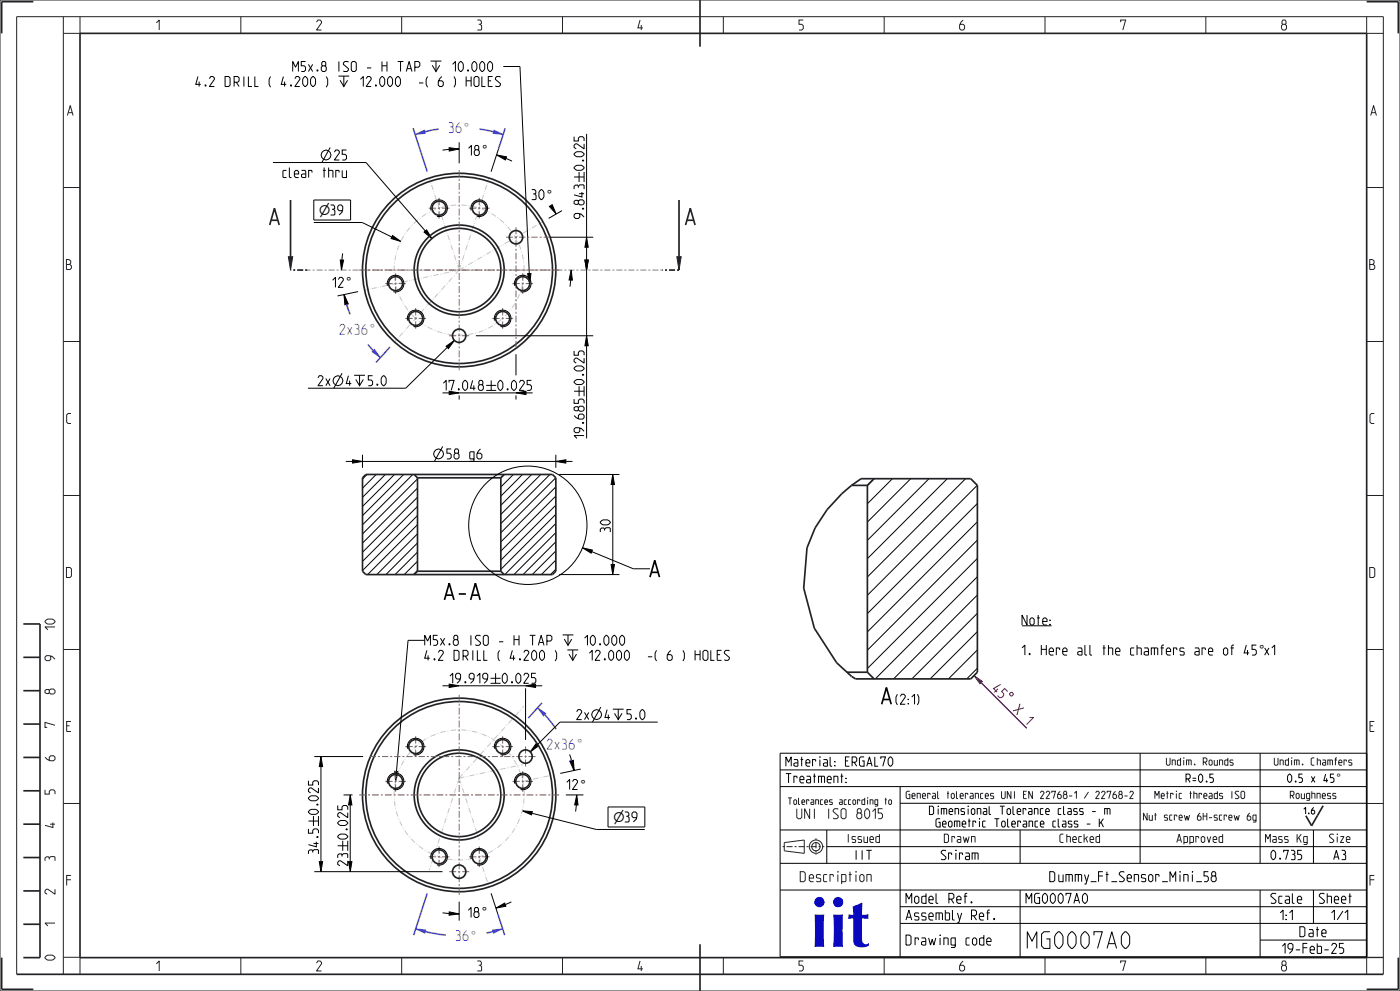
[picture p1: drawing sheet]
<svg xmlns="http://www.w3.org/2000/svg" width="420mm" height="297mm" viewBox="0 0 420 297" stroke-linecap="round" stroke-linejoin="round" font-family="sans-serif">
<g fill="none" stroke="#000" stroke-width=".3">
<path d="M110.1 142.2l-1.4 1.4M112.9 142.2l-4.2 4.1M115.6 142.2l-6.9 6.9M118.3 142.2l-9.6 9.6M121.1 142.2l-12.4 12.3M123.8 142.2l-15.1 15.1M125.2 143.5l-16.5 16.5M125.2 146.3l-16.5 16.5M125.2 149l-16.5 16.5M125.2 151.8l-16.5 16.5M125.2 154.5l-16.5 16.5M125.2 157.2l-14.9 15"/>
<path d="M125.2 160l-12.2 12.2M151.3 142.2l-1.1 1M154 142.2l-3.8 3.8M156.7 142.2l-6.5 6.5M159.5 142.2l-9.3 9.2M162.2 142.2l-12 12M165 142.2l-14.8 14.7M166.7 143.2l-16.5 16.5M166.7 145.9l-16.5 16.5M166.7 148.7l-16.5 16.5M166.7 151.4l-16.5 16.5M166.7 154.1l-16.5 16.5"/>
<path d="M166.7 156.9l-15.3 15.3M166.7 159.6l-12.5 12.6M262.2 143.5l-2 2M267.7 143.5l-7.5 7.5M273.2 143.5l-13 13M278.7 143.5l-18.5 18.5M284.2 143.5l-24 23.9M289.7 143.5l-29.5 29.4M293.2 145.4l-33 33M293.2 150.9l-33 33M293.2 156.4l-33 33M125.2 162.7l-9.4 9.5"/>
<path d="M125.2 165.5l-6.7 6.7M125.2 168.2l-3.9 4M125.2 171l-1.2 1.2M166.7 162.4l-9.8 9.8M166.7 165.1l-7 7.1M166.7 167.9l-4.3 4.3M166.7 170.6l-1.5 1.6M293.2 161.9l-33 33M293.2 167.4l-33 33M293.2 172.8l-30.6 30.7M293.2 178.3l-25.1 25.2M293.2 183.8l-19.6 19.7"/>
<path d="M293.2 189.3l-14.2 14.2M293.2 194.8l-8.7 8.7M293.2 200.3l-3.2 3.2"/>
</g>
<path d="M203.1 76.9h1.3l-.7 4z" fill="#222226"/>
<path d="M203.1 76.9h1.3l-.7 4z" fill="none" stroke="#222226" stroke-width=".3"/>
<path d="M205.7 67.4l1.4-5 1.4 5M206.1 66h1.9" fill="none" stroke="#222226" stroke-width=".5"/>
<path d="M86.5 76.9h1.3l-.6 4z" fill="#222226"/>
<path d="M86.5 76.9h1.3l-.6 4z" fill="none" stroke="#222226" stroke-width=".3"/>
<path d="M80.9 67.4l1.4-5 1.5 5M81.4 66h1.9" fill="none" stroke="#222226" stroke-width=".5"/>
<path d="M87.2 59.9v17M203.7 59.9v17" fill="none" stroke="#222226" stroke-width=".51"/>
<path d="M92.2 80.9h-5M203.7 80.9h-5" fill="none" stroke="#222226" stroke-width=".51" stroke-dasharray=".6 .6 1.8 .6" stroke-linecap="butt"/>
<path d="M198.7 80.9h-106.5" fill="none" stroke="#7d7d80" stroke-width=".3" stroke-dasharray=".6 .6 1.8 .6" stroke-linecap="butt"/>
<path d="M117.8 70.6l2.4 1.8-2.9-.9zM156.7 243l3 .2-.3 1z" fill="#000"/>
<path d="M117.8 70.6l2.4 1.8-2.9-.9zM156.7 243l3 .2-.3 1z" fill="none" stroke="#000" stroke-width=".3"/>
<path d="M103.2 88.3l1.2 2.8-.9 .2z" fill="#93c"/>
<path d="M103.2 88.3l1.2 2.8-.9 .2z" fill="none" stroke="#93c" stroke-width=".3"/>
<path d="M112.3 104.7l1.8 2.5-2.5-1.8z" fill="#93c"/>
<path d="M112.3 104.7l1.8 2.5-2.5-1.8z" fill="none" stroke="#93c" stroke-width=".3"/>
<path d="M148.2 39l2.7 1.3-3-.3z" fill="#93c"/>
<path d="M148.2 39l2.7 1.3-3-.3z" fill="none" stroke="#93c" stroke-width=".3"/>
<path d="M124.5 40.3l2.8-1.3 .3 1z" fill="#93c"/>
<path d="M124.5 40.3l2.8-1.3 .3 1z" fill="none" stroke="#93c" stroke-width=".3"/>
<path d="M134.7 44.3l3 .3-2.9 .7zM149 46.4l3 .6-.4 .9zM164.8 61.9l.9-.6 1.2 2.8zM102.1 77.9l1 .1-.7 2.9zM103.2 88.3l1.2 2.8-.9 .2zM171.4 80.9l.3 3.1-1-.1z" fill="#000"/>
<path d="M134.7 44.3l3 .3-2.9 .7zM149 46.4l3 .6-.4 .9zM102.1 77.9l1 .1-.7 2.9zM164.8 61.9l.9-.6 1.2 2.8zM103.2 88.3l1.2 2.8-.9 .2zM171.4 80.9l.3 3.1-1-.1z" fill="none" stroke="#000" stroke-width=".3"/>
<path d="M170.9 228.1l1-.2 .2 3z" fill="#93c"/>
<path d="M170.9 228.1l1-.2 .2 3z" fill="none" stroke="#93c" stroke-width=".3"/>
<path d="M161.3 212.1l2.5 1.8-.7 .7z" fill="#93c"/>
<path d="M161.3 212.1l2.5 1.8-.7 .7z" fill="none" stroke="#93c" stroke-width=".3"/>
<path d="M171 228.1l1-.2 .3 3zM173 238.2l.4 3.1-1-.1z" fill="#000"/>
<path d="M171 228.1l1-.2 .3 3zM173 238.2l.4 3.1-1-.1z" fill="none" stroke="#000" stroke-width=".3"/>
<path d="M124.7 278.4l3 .3-.2 1z" fill="#93c"/>
<path d="M124.7 278.4l3 .3-.2 1z" fill="none" stroke="#93c" stroke-width=".3"/>
<path d="M147.8 278.7l3-.3-2.8 1.3z" fill="#93c"/>
<path d="M147.8 278.7l3-.3-2.8 1.3z" fill="none" stroke="#93c" stroke-width=".3"/>
<g fill="#000">
<path d="M127.2 69.6l.8-.7 1.6 2.6zM176 71.1l.5 3h-1zM175.5 77.9h1l-.5 3zM133.8 103.8l2.5-1.8-1.8 2.5zM176 100.6l.5 3h-1zM105.7 137.8l3 .5-3 .5zM166.7 138.3l3-.5v1zM183.8 142.2l.5 3h-1zM183.3 169.2h1l-.5 3zM96.3 226.7l.5 3h-1zM105.1 238.2l.5 3h-1zM160.8 222.8l.8 .8-2.5 1.7z"/>
<path d="M95.8 258.2h1l-.5 3zM104.6 258.2h1l-.5 3zM134.8 273.3l2.9 .6-3 .4zM148.8 272.2l2.6-1.6 .4 1z"/>
</g>
<g fill="none" stroke="#000" stroke-width=".3">
<path d="M99.1 44.2l-2.5 4.5M173.7 51.5v3M175.2 51.5v3M127.2 69.6l.8-.7 1.6 2.6zM175.5 77.9h1l-.5 3zM176 71.1l.5 3h-1zM102.6 111.8l-2.5 4.5M106.2 112.5h3.3M106.7 113.7l1.2 1.9 1.1-1.9M107.9 112.5v3.1M133.8 103.8l2.5-1.8-1.8 2.5zM145.9 115.5h3"/>
<path d="M145.9 117h3M173.7 115.7v3M175.2 115.7v3M176 100.6l.5 3h-1zM105.7 137.8l3 .5-3 .5zM132.8 133.8l-2.5 4.5M166.7 138.3l3-.5v1zM183.8 142.2l.5 3h-1zM183.3 169.2h1l-.5 3zM147.2 203.3h3M147.2 204.8h3M180.2 211.9l-2.5 4.5"/>
<path d="M183.8 212.5h3.3M184.3 213.8l1.2 1.9 1.1-1.9M185.5 212.5v3.2M96.3 226.7l.5 3h-1zM105.1 238.2l.5 3h-1zM160.8 222.8l.8 .8-2.5 1.7zM94 244.6v3M95.5 244.6v3M95.8 258.2h1l-.5 3zM101.3 253.5h3M102.8 252v3M104.3 252v3"/>
<path d="M104.6 258.2h1l-.5 3zM134.8 273.3l2.9 .6-3 .4zM148.8 272.2l2.6-1.6 .4 1z"/>
<circle cx="97.8" cy="46.5" r="1.47"/>
<circle cx="101.4" cy="114.1" r="1.47"/>
<circle cx="131.5" cy="136" r="1.47"/>
<circle cx="179" cy="214.2" r="1.47"/>
</g>
<path d="M302.9 207.9l.4-.4h.3l.4 .4v.3l-.4 .4h-.3l-.4-.4z" fill="none" stroke="#900" stroke-width=".3"/>
<path d="M292.2 202.5l2.5 1.7-.7 .7z" fill="#900"/>
<path d="M292.2 202.5l2.5 1.7-.7 .7z" fill="none" stroke="#900" stroke-width=".3"/>
<path d="M234.8 253.7h12.5M244.8 251.2v5" fill="none" stroke="#222226" stroke-width=".3" stroke-dasharray=".6 .6 1.8 .6" stroke-linecap="butt"/>
<g fill="none" stroke="#222226" stroke-width=".3">
<path d="M0 0h420v297h-420zM19 5v287M24 5v5h-5M72.3 5v5M120.5 5v5M168.8 5v5M217 5v5M265.3 5v5M313.5 5v5M361.8 5v5M410 5v5h5M19 56.2h5"/>
<path d="M410 56.2h5M19 102.4h5M410 102.4h5M19 148.5h5M410 148.5h5M19 194.7h5M410 194.7h5M19 240.8h5M235.3 252.5l6-.8v4l-6-.7zM410 240.8h5M5 292v-287h410v287M19 286.9h5"/>
<path d="M24 287v5M72.3 287v5M120.5 287v5M168.8 287v5M217 287v5M265.3 287v5M313.5 287v5M361.8 287v5M410 286.9h5M415 287h-5v5"/>
<circle cx="244.8" cy="253.7" r="1.25"/>
<circle cx="244.8" cy="253.7" r="2"/>
</g>
<g fill="none" stroke="#222226" stroke-width=".51">
<path d="M109.7 142.2h56l1 1v28l-1 1h-56l-1-1v-28zM124.2 142.2l1 1M125.2 143.2v28M125.2 143.2h25M150.2 143.2v28M151.2 142.2l-1 1M252.6 147.9l2.8-2.4 2.9-2h32.9l2 2v56l-2 2h-34.5l-1.3-.8-4.4-4-6.7-10.4-3.2-12 1-12.1 2.4-6 3.6-5.5zM255.5 145.5h4.7M260.2 145.5v56M262.2 143.5l-2 2M125.2 171.2h25M125.2 171.2l-1 1"/>
<path d="M150.2 171.2l1 1M254.1 201.5h6.1M260.2 201.5l2 2M396.9 241.5l-3.4 6-1.7-3M5 292h410"/>
<circle cx="137.7" cy="80.9" r="28"/>
<circle cx="137.7" cy="80.9" r="29"/>
<circle cx="137.7" cy="80.9" r="12.5"/>
<circle cx="137.7" cy="80.9" r="13.5"/>
<circle cx="137.7" cy="238.2" r="28"/>
<circle cx="137.7" cy="238.2" r="29"/>
<circle cx="137.7" cy="238.2" r="12.5"/>
<circle cx="137.7" cy="238.2" r="13.5"/>
</g>
<g fill="none" stroke="#000" stroke-width=".3">
<path d="M129.2 18.3h3.2M129.7 19.6l1.1 1.8 1.1-1.8M130.8 18.3v3.1M151 19.9h5l2.8 62.1M102 24.1l1.1 1.8 1.2-1.8M103.1 22.8v3.1M81.9 48.7h27.9l17.8 20.5M94.1 59.9h11.1v6h-11.1zM134.8 44.8l-2 .2M137.7 42.6v6.3M149.6 44.5l-2.3 7M151.8 47.5l1.8 .8"/>
<path d="M176 40.1v31M94.1 66.7h14.6l8.8 4.3M102.8 76l-.2 1.9M165 71.1h13M168.6 63.1l-4 2.3M176 74.1v3.8M104 91.2l.6 1.9M107.4 87.4l-6.1 1.3M158.3 82h1l-.4 3zM171.2 83.9l-.2 2M176 80.9v50.5M134.2 104.1l-12.5 12.2h-29.3"/>
<path d="M137.7 117.7h17.1M137.7 118.5v1.2M142.7 100.6h35.3M154.8 106.1v6.4M154.8 118.5v1.2M103.7 138.3h2M108.7 136.3v3.9M108.7 138.3h58M166.7 136.3v3.9M169.7 138.3h2M167.7 142.2h18.1M183.8 145.2v24"/>
<path d="M167.7 172.2h18.1M174.8 164.2l2.9 .7-.4 .9zM177.5 165.3l12.5 5.2h5M127.4 191.9h-5l-3.5 39.3M168.8 190.3h3.2M169.3 191.5l1.1 1.9 1.1-1.9M170.2 194.8h3.3M170.4 190.3v3.1M170.7 196l1.1 1.9 1.2-1.9M171.8 194.8v3.1M306.6 187.6h8.9M132.7 205.5h2"/>
<path d="M137.7 205.5h20M157.7 206.3v15.4M197.3 216.4h-29.3l-6.8 6.8M94.3 226.7h14.6M96.3 229.7v28.5M103.1 238.2h2.6M118.4 231.2h1l-.7 3zM169.7 238.2h5.3M170.9 226.1l.6 1.9M174.2 230.5l-6.1 1.3M234 225.7h176v61h-176zM234 235.7h176"/>
<path d="M234 230.7h176M270 235.7v51M342 225.7v33M378 225.7v33M105.1 241.2v17M159.6 243.7l19.3 4.9h14.5M172.9 241.2l-.2 2M182.4 241.8h11v6h-11zM234 258.7h176M234 248.7h176M248 253.7h162M248 248.7v10"/>
<path d="M270 240.7h140M306 248.7v10M394 248.7v10M94.3 261.2h38.4M132.8 273.6l2 .2M137.7 270.2v5.7M147.3 267.7l2.1 6.4M153.4 270.3l-1.8 .8M234 266.7h176M270 276.7h140M270 271.7h140M306 266.7v20"/>
<path d="M378 266.7v20M394 266.7v10M378 281.7h32"/>
<circle cx="158.3" cy="157.4" r="17.7"/>
</g>
<path d="M158.3 82h1l-.4 3zM174.8 164.2l2.9 .7-.4 .9zM118.4 231.2h1l-.7 3z" fill="#000"/>
<g fill="none" stroke="#222226" stroke-width=".5">
<path d="M10 .5h-9.5v9.5M24 10h386v277h-386zM210 0v14M410 .5h9.5v9.5M7 187h5v100h-5M7 197h5M7 217h5M7 207h5M7 237h5M7 227h5M7 257h5M7 247h5"/>
<path d="M7 277h5M7 267h5M.5 287v9.5h9.5M210 283v14M419.5 287v9.5h-9.5"/>
</g>
<g fill="none" stroke="#c2c2cc" stroke-width=".3" stroke-dasharray="1.6 .5 .2 .3 .2 .5" stroke-linecap="butt">
<path d="M137.7 80.9l9-27.5M137.7 80.9l-19.4 21.6M137.7 80.9l25.2-14.5M137.7 80.9l-8.9-27.5M137.7 80.9l-28.3 6.1M157.2 80.9a19.5 19.5 0 0 0-28.7-17.1 19.5 19.5 0 0 0-1.5 33.4 19.5 19.5 0 0 0 30.2-14.5v-1.8M137.7 233.2l6.1 18.5M137.7 233.2l19.1-4.1M137.7 233.2l-8.9 27.6M137.7 233.2l19.5-21.5M156.8 234.2l9.3-2M157.2 238.2a19.5 19.5 0 0 0-28.7-17.1 19.5 19.5 0 0 0-1.5 33.4 19.5 19.5 0 0 0 30.2-14.5v-1.8"/>
<path d="M143.8 256.8l2.9 9"/>
</g>
<path d="M294.3 204.6l13.7 13.7" fill="none" stroke="#900" stroke-width=".38"/>
<g fill="none" stroke="#93c" stroke-width=".51">
<path d="M123.9 38.4l4.3 13.1M131.7 38.7l-4.3 .8M143.8 38.7l4.3 .8M151.6 38.4l-2 6.1M104 91.2l1 3M110.4 103.2l1.6 1.9M117 104l-4.2 4.7M162.6 210.6l-4.1 4.6M163.4 214.2l3.5 4.3M171.2 227.5l.2 .5M127.6 279.2l6.2 1M128.2 267.7l-4.1 12.6"/>
<path d="M147.9 279.2l-2 .4M149.4 274.1l2 6.2"/>
</g>
<!-- layer: 02___PRT_ALL_AXES -->
<g fill="none" stroke="#963" stroke-width=".3">
<path d="M131.7 59.3v2.2M137.7 50.9v2.1M137.7 53.6v.6M137.7 54.8v2.1M137.7 57.5v.6M137.7 58.7v2M143.8 59.3v2.2M128.6 62.4h2.2M131.4 62.4h.6M131.7 62.1v.6M131.7 63.3v2.2M132.6 62.4h2.2"/>
<path d="M137.7 61.3v.6M137.7 62.5v2.1M137.7 65.2v.6M137.7 66.4v2.1M137.7 69.1v.6M137.7 70.3v2M137.7 72.9v.6M137.7 74.1v2.1M137.7 76.8v.6M137.7 78v2M140.7 62.4h2.2M143.5 62.4h.6"/>
<path d="M143.8 62.1v.6M143.8 63.3v2.2M144.7 62.4h2.2M151.8 71.1h2.1M154.5 71.1h.6M154.8 68.1v2.1M154.8 70.8v.6M154.8 72v2M154.8 74.6v.6M154.8 75.8v1.9M154.8 78.3v.6M154.8 79.5v2"/>
<path d="M155.7 71.1h1.9M158.2 71.1h.6M159.4 71.1h1.9M161.9 71.1h.6M163.1 71.1h1.9M107.7 80.9h2.1M110.4 80.9h.6M111.6 80.9h2.1M114.3 80.9h.6M115.5 80.9h2M115.6 85h2.2M118.1 80.9h.6"/>
<path d="M118.4 85h.6M118.7 81.9v2.2M118.7 84.7v.6M118.7 85.9v2.2M119.3 80.9h2.1M119.6 85h2.2M121.6 95.4h2.2M122 80.9h.6M123.2 80.9h2.1M124.4 95.4h.6M124.7 92.3v2.2M124.7 95.1v.6"/>
<path d="M124.7 96.3v2.2M125.6 95.4h2.2M125.9 80.9h.6M127.1 80.9h2M129.7 80.9h.6M130.9 80.9h2.1M133.6 80.9h.6M134.8 80.9h2M137.4 80.9h.6M137.7 80.6v.6M137.7 81.8v2.1M137.7 84.5v.6"/>
<path d="M137.7 85.7v2.1M137.7 88.4v.6M137.7 89.6v2M137.7 92.2v.6M137.7 93.4v2.1M137.7 96.1v.6M137.7 97.3v2.1M137.7 100v.6M138.6 80.9h2.1M141.3 80.9h.6M142.5 80.9h2.1M145.2 80.9h.6"/>
<path d="M146.4 80.9h2M147.7 95.4h2.2M149 80.9h.6M150.2 80.9h2.1M150.5 95.4h.6M150.8 92.3v2.2M150.8 95.1v.6M150.8 96.3v2.2M151.7 95.4h2.2M152.9 80.9h.6M153.7 85h2.2M154.1 80.9h2.1"/>
<path d="M154.8 82.1v.6M154.8 83.3v2M154.8 85.9v.6M154.8 87.1v2M154.8 89.7v.6M154.8 90.9v1.9M154.8 93.4v.6M154.8 94.6v2M154.8 97.2v.6M154.8 98.4v2M156.5 85h.6M156.8 80.9h.6"/>
<path d="M156.8 81.9v2.2M156.8 84.7v.6M156.8 85.9v2.2M157.7 85h2.2M158 80.9h2M160.6 80.9h.6M161.8 80.9h2.1M164.5 80.9h.6M165.7 80.9h2M134.7 100.6h2.1M137.4 100.6h.6M137.7 101.2v2"/>
<path d="M137.7 103.8v.6M137.7 105v2.1M137.7 107.7v.6M137.7 108.9v2M138.6 100.6h2.1M154.8 101v.6M154.8 102.2v1.9M137.7 208.2v2.1M137.7 210.9v.6M137.7 212.1v2.1M137.7 214.8v.6M137.7 216v2"/>
<path d="M137.7 218.6v.6M137.7 219.8v2.1M107.7 238.2h2.1M110.4 238.2h.6M110.9 226.7h1.9M111.6 238.2h2.1M113.4 226.7h.6M114.3 238.2h.6M114.6 226.7h1.9M115.5 238.2h2M115.6 234.2h2.2M117.1 226.7h.6"/>
<path d="M118.1 238.2h.6M118.3 226.7h1.8M118.4 234.2h.6M118.7 231.1v2.2M118.7 233.9v.6M118.7 235.1v2.2M119.3 238.2h2.1M119.6 234.2h2.2M120.7 226.7h.6M121.6 223.7h2.2M121.9 226.7h1.9M122 238.2h.6"/>
<path d="M123.2 238.2h2.1M124.4 226.7h.6M124.4 223.7h.6M124.7 220.6v2.2M124.7 223.4v.6M124.7 224.6v2.2M125.6 226.7h1.9M125.6 223.7h2.2M125.9 238.2h.6M127.1 238.2h2M128.1 226.7h.6M129.3 226.7h1.8"/>
<path d="M129.7 238.2h.6M130.9 238.2h2.1M131.7 226.7h.6M132.9 226.7h1.9M133.6 238.2h.6M134.8 238.2h2M135.4 226.7h.6M136.6 226.7h1.8M137.4 238.2h.6M137.7 222.5v.6M137.7 223.7v2.1M137.7 226.4v.6"/>
<path d="M137.7 227.6v2M137.7 230.2v.6M137.7 231.4v2.1M137.7 234.1v.6M137.7 235.3v2M137.7 237.9v.6M137.7 239.1v2.1M138.6 238.2h2.1M139 226.7h.6M140.2 226.7h1.9M141.3 238.2h.6M142.5 238.2h2.1"/>
<path d="M142.7 226.7h.6M143.9 226.7h1.9M145.2 238.2h.6M146.4 238.2h2M146.4 226.7h.6M147.6 226.7h1.8M147.7 223.7h2.2M149 238.2h.6M150 226.7h.6M150.2 238.2h2.1M150.5 223.7h.6M150.8 220.6v2.2"/>
<path d="M150.8 223.4v.6M150.8 224.6v2.2M151.2 226.7h1.9M151.7 223.7h2.2M152.9 238.2h.6M153.7 226.7h.6M153.7 234.2h2.2M154.1 238.2h2.1M154.9 226.7h1.9M156.5 234.2h.6M156.8 238.2h.6M156.8 231.1v2.2"/>
<path d="M156.8 233.9v.6M156.8 235.1v2.2M157.4 226.7h.6M157.7 223.7v2.1M157.7 226.4v.6M157.7 227.6v2.1M157.7 234.2h2.2M158 238.2h2M158.6 226.7h2.1M160.6 238.2h.6M161.8 238.2h2.1M164.5 238.2h.6"/>
<path d="M165.7 238.2h2M128.6 256.8h2.2M131.4 256.8h.6M131.7 253.7v2.2M131.7 256.5v.6M131.7 257.7v2.2M132.6 256.8h2.2M137.7 241.8v.6M137.7 243v2.1M137.7 245.7v.6M137.7 246.9v2M137.7 249.5v.6"/>
<path d="M137.7 250.7v2.1M137.7 253.4v.6M137.7 254.6v2.1M137.7 257.3v.6M137.7 258.4v2.1M140.7 256.8h2.2M143.5 256.8h.6M143.8 253.7v2.2M143.8 256.5v.6M143.8 257.7v2.2M144.7 256.8h2.2M134.7 261.2h2.1"/>
<path d="M137.4 261.2h.6M137.7 261.1v.6M137.7 262.3v2.1M137.7 265v.6M137.7 266.2v2M138.6 261.2h2.1"/>
</g>
<path d="M129.3 63a2.5 2.5 0 0 1 2.2-3.1 2.5 2.5 0 0 1 2.7 2.7 2.5 2.5 0 0 1-3.1 2.2M141.4 63a2.5 2.5 0 0 1 2.2-3.1 2.5 2.5 0 0 1 2.7 2.7 2.5 2.5 0 0 1-3.2 2.2M116.3 85.6a2.5 2.5 0 0 1 2.2-3.1 2.5 2.5 0 0 1 2.7 2.7 2.5 2.5 0 0 1-3.2 2.2M122.3 96.1a2.5 2.5 0 0 1 2.2-3.2 2.5 2.5 0 0 1 2.7 2.7 2.5 2.5 0 0 1-3.1 2.2M148.4 96.1a2.5 2.5 0 0 1 2.2-3.2 2.5 2.5 0 0 1 2.7 2.7 2.5 2.5 0 0 1-3.1 2.2M154.4 85.6a2.5 2.5 0 0 1 2.2-3.1 2.5 2.5 0 0 1 2.7 2.7 2.5 2.5 0 0 1-3.1 2.2M116.3 234.8a2.5 2.5 0 0 1 2.2-3.1 2.5 2.5 0 0 1 2.7 2.7 2.5 2.5 0 0 1-3.2 2.2M122.3 224.4a2.5 2.5 0 0 1 2.2-3.1 2.5 2.5 0 0 1 2.7 2.7 2.5 2.5 0 0 1-3.1 2.2M148.4 224.4a2.5 2.5 0 0 1 2.2-3.1 2.5 2.5 0 0 1 2.7 2.7 2.5 2.5 0 0 1-3.1 2.2M154.4 234.8a2.5 2.5 0 0 1 2.2-3.1 2.5 2.5 0 0 1 2.7 2.7 2.5 2.5 0 0 1-3.1 2.2M129.3 257.4a2.5 2.5 0 0 1 2.2-3.1 2.5 2.5 0 0 1 2.7 2.7 2.5 2.5 0 0 1-3.1 2.2M141.4 257.4a2.5 2.5 0 0 1 2.2-3.1 2.5 2.5 0 0 1 2.7 2.7 2.5 2.5 0 0 1-3.2 2.2" fill="none" stroke="#000" stroke-width=".3"/>
<g fill="none" stroke="#222226" stroke-width=".51">
<circle cx="131.7" cy="62.4" r="2.1"/>
<circle cx="143.8" cy="62.4" r="2.1"/>
<circle cx="154.8" cy="71.1" r="2"/>
<circle cx="118.7" cy="85" r="2.1"/>
<circle cx="124.7" cy="95.4" r="2.1"/>
<circle cx="150.8" cy="95.4" r="2.1"/>
<circle cx="156.8" cy="85" r="2.1"/>
<circle cx="137.7" cy="100.6" r="2"/>
<circle cx="118.7" cy="234.2" r="2.1"/>
<circle cx="124.7" cy="223.7" r="2.1"/>
<circle cx="150.8" cy="223.7" r="2.1"/>
<circle cx="156.8" cy="234.2" r="2.1"/>
<circle cx="157.7" cy="226.7" r="2"/>
<circle cx="131.7" cy="256.8" r="2.1"/>
<circle cx="143.8" cy="256.8" r="2.1"/>
<circle cx="137.7" cy="261.2" r="2"/>
</g>
<text font-size="20.4" fill="#0000f0" x="243" y="283.7">iit</text>
<g font-size="6.5">
<text x="195" y="173">A</text>
<text x="133.8" y="179.8">A-A</text>
<text x="264.9" y="211.1">A</text>
<text x="307.2" y="284.2">MG0007A0</text>
</g>
<g font-size="4.1" fill="#93c">
<text x="139.2" y="39.7">°</text>
<text x="110.9" y="100.2">°</text>
<text x="173.1" y="224.5">°</text>
<text x="141.3" y="281.9">°</text>
</g>
<g font-size="4.1">
<text x="144.6" y="46.6">°</text>
<text x="164" y="59.8">°</text>
<text x="95.6" y="64.4">⌀39</text>
<text x="95.6" y="64.4">⌀</text>
<text x="103.8" y="86.1">°</text>
<text x="377.8" y="196.3">°x1</text>
<text x="377.8" y="196.3">°</text>
<text x="174.1" y="236.6">°</text>
<text x="183.9" y="246.3">⌀39</text>
<text x="183.9" y="246.3">⌀</text>
<text x="144.5" y="275">°</text>
</g>
<g font-size="3.9" fill="#222226">
<text x="46.9" y="9">1</text>
<text x="94.9" y="9">2</text>
<text x="143.2" y="9">3</text>
<text x="191.4" y="9">4</text>
<text x="239.7" y="9">5</text>
<text x="287.9" y="9">6</text>
<text x="336.2" y="9">7</text>
<text x="384.4" y="9">8</text>
<text x="20.2" y="34.6">A</text>
<text x="411.2" y="34.6">A</text>
<text x="19.9" y="80.8">B</text>
<text x="410.9" y="80.8">B</text>
<text x="20" y="126.9">C</text>
<text x="411" y="126.9">C</text>
<text x="19.9" y="173.1">D</text>
<text x="410.9" y="173.1">D</text>
<text x="16.5" y="188.8" transform="rotate(-90 16.5 188.8)">10</text>
<text x="16.5" y="198" transform="rotate(-90 16.5 198)">9</text>
<text x="16.5" y="208" transform="rotate(-90 16.5 208)">8</text>
<text x="16.5" y="218" transform="rotate(-90 16.5 218)">7</text>
<text x="20" y="219.2">E</text>
<text x="411" y="219.2">E</text>
<text x="16.5" y="228" transform="rotate(-90 16.5 228)">6</text>
<text x="16.5" y="238" transform="rotate(-90 16.5 238)">5</text>
<text x="238" y="245.4">UNI ISO 8015</text>
<text x="16.5" y="248" transform="rotate(-90 16.5 248)">4</text>
<text x="16.5" y="258" transform="rotate(-90 16.5 258)">3</text>
<text x="16.5" y="268" transform="rotate(-90 16.5 268)">2</text>
<text x="20" y="265.4">F</text>
<text x="238" y="264.2">Description</text>
<text x="411" y="265.4">F</text>
<text x="16.5" y="277.5" transform="rotate(-90 16.5 277.5)">1</text>
<text x="16.5" y="287.8" transform="rotate(-90 16.5 287.8)">0</text>
<text x="46.9" y="291">1</text>
<text x="94.9" y="291">2</text>
<text x="143.2" y="291">3</text>
<text x="191.4" y="291">4</text>
<text x="239.7" y="291">5</text>
<text x="287.9" y="291">6</text>
<text x="336.2" y="291">7</text>
<text x="384.4" y="291">8</text>
</g>
<g font-size="3.9">
<text x="87.8" y="21.4">M5x.8 ISO - H TAP</text>
<text x="135.8" y="21.4">10.000</text>
<text x="58.7" y="25.9">4.2 DRILL (4.200 )</text>
<text x="108.1" y="25.9">12.000</text>
<text x="125.7" y="25.9">-( 6 ) HOLES</text>
<text x="100.3" y="48">25</text>
<text x="140.6" y="46.6">18°</text>
<text x="84.9" y="53.2">clear thru</text>
<text x="175.2" y="51" transform="rotate(-90 175.2 51)">0.025</text>
<text x="159.5" y="59.8">30°</text>
<text x="175.2" y="65.5" transform="rotate(-90 175.2 65.5)">9.843</text>
<text x="99.8" y="86.1">12°</text>
<text x="95.4" y="115.6">2x</text>
<text x="103.9" y="115.6">4</text>
<text x="110.5" y="115.6">5.0</text>
<text x="133" y="117">17.048</text>
<text x="149.4" y="117">0.025</text>
<text x="175.2" y="115.2" transform="rotate(-90 175.2 115.2)">0.025</text>
<text x="175.2" y="131.4" transform="rotate(-90 175.2 131.4)">19.685</text>
<text x="134.1" y="137.5">58 g6</text>
<text x="183.1" y="159.4" transform="rotate(-90 183.1 159.4)">30</text>
<text x="306" y="187.3">Note:</text>
<text x="127.4" y="193.4">M5x.8 ISO - H TAP</text>
<text x="127.4" y="197.9">4.2 DRILL (4.200 )</text>
<text x="175.4" y="193.4">10.000</text>
<text x="176.8" y="197.9">12.000</text>
<text x="194.4" y="197.9">-( 6 ) HOLES</text>
<text x="306" y="196.3">1. Here all the chamfers are of 45</text>
<text x="135" y="204.8">19.919</text>
<text x="150.7" y="204.8">0.025</text>
<text x="173" y="215.7">2x</text>
<text x="181.5" y="215.7">4</text>
<text x="188.1" y="215.7">5.0</text>
<text x="267.7" y="211.1">(</text>
<text x="268.2" y="211.1">2:1)</text>
<text x="170" y="236.6">12°</text>
<text x="95.5" y="244.1" transform="rotate(-90 95.5 244.1)">0.025</text>
<text x="104.3" y="251.5" transform="rotate(-90 104.3 251.5)">0.025</text>
<text x="95.5" y="255.9" transform="rotate(-90 95.5 255.9)">34.5</text>
<text x="104.3" y="259.5" transform="rotate(-90 104.3 259.5)">23</text>
<text x="313.1" y="264.2">Dummy_Ft_Sensor_Mini_58</text>
<text x="140.5" y="275">18°</text>
<text x="271.2" y="275.7">Assembly Ref.</text>
<text x="271.2" y="270.7">Model Ref.</text>
<text x="307.2" y="270.7">MG0007A0</text>
<text x="380.2" y="270.7">Scale</text>
<text x="382.5" y="275.7">1:1</text>
<text x="395.2" y="270.7">Sheet</text>
<text x="398.9" y="275.7">1/1</text>
<text x="389.4" y="280.7">Date</text>
<text x="271.2" y="283.2">Drawing code</text>
<text x="383.5" y="285.7">19-Feb-25</text>
</g>
<g font-size="3.9" fill="#93c">
<text x="134.7" y="39.7">36°</text>
<text x="101.9" y="100.2">2x36°</text>
<text x="164.1" y="224.5">2x36°</text>
<text x="136.8" y="281.9">36°</text>
</g>
<g font-size="3.9" fill="#900">
<text x="297.6" y="206.8" transform="rotate(45 297.6 206.8)">45</text>
<text x="303.9" y="213" transform="rotate(45 303.9 213)">X 1</text>
</g>
<g font-size="3.6">
<text x="235.2" y="229.6">Material:ERGAL70</text>
<text x="235.2" y="234.6">Treatment:</text>
<text x="255.8" y="257.6">IIT</text>
<text x="281.5" y="257.6">Sriram</text>
<text x="380.6" y="257.6">0.735</text>
<text x="399.8" y="257.6">A3</text>
</g>
<text font-size="3.4" x="400.9" y="234.5">°</text>
<g font-size="3.3">
<text x="355.2" y="234.5">R=0.5</text>
<text x="385.5" y="234.5">0.5 x 45°</text>
<text x="275.8" y="244.1">Dimensional Tolerance class - m</text>
<text x="277.8" y="247.9">Geometric Tolerance class - K</text>
</g>
<g font-size="3.3" fill="#222226">
<text x="253.2" y="252.5">Issued</text>
<text x="283.2" y="252.5">Drawn</text>
<text x="317.2" y="252.5">Checked</text>
<text x="352.2" y="252.5">Approved</text>
<text x="379.2" y="252.5">Mass Kg</text>
<text x="398.1" y="252.5">Size</text>
</g>
<g font-size="2.9" fill="#222226">
<text x="348.9" y="229.3">Undim. Rounds</text>
<text x="381.2" y="229.3">Undim. Chamfers</text>
<text x="269.1" y="239.3">General tolerances UNI EN 22768-1 / 22768-2 Metric threads ISO</text>
<text x="386.3" y="239.3">Roughness</text>
<text x="342" y="245.8">Nut screw 6H-screw 6g</text>
</g>
<text font-size="2.6" fill="#222226" x="234.1" y="241.1">Tolerances according to</text>
<text font-size="2.6" x="391.1" y="244">1.6</text>
</svg>
